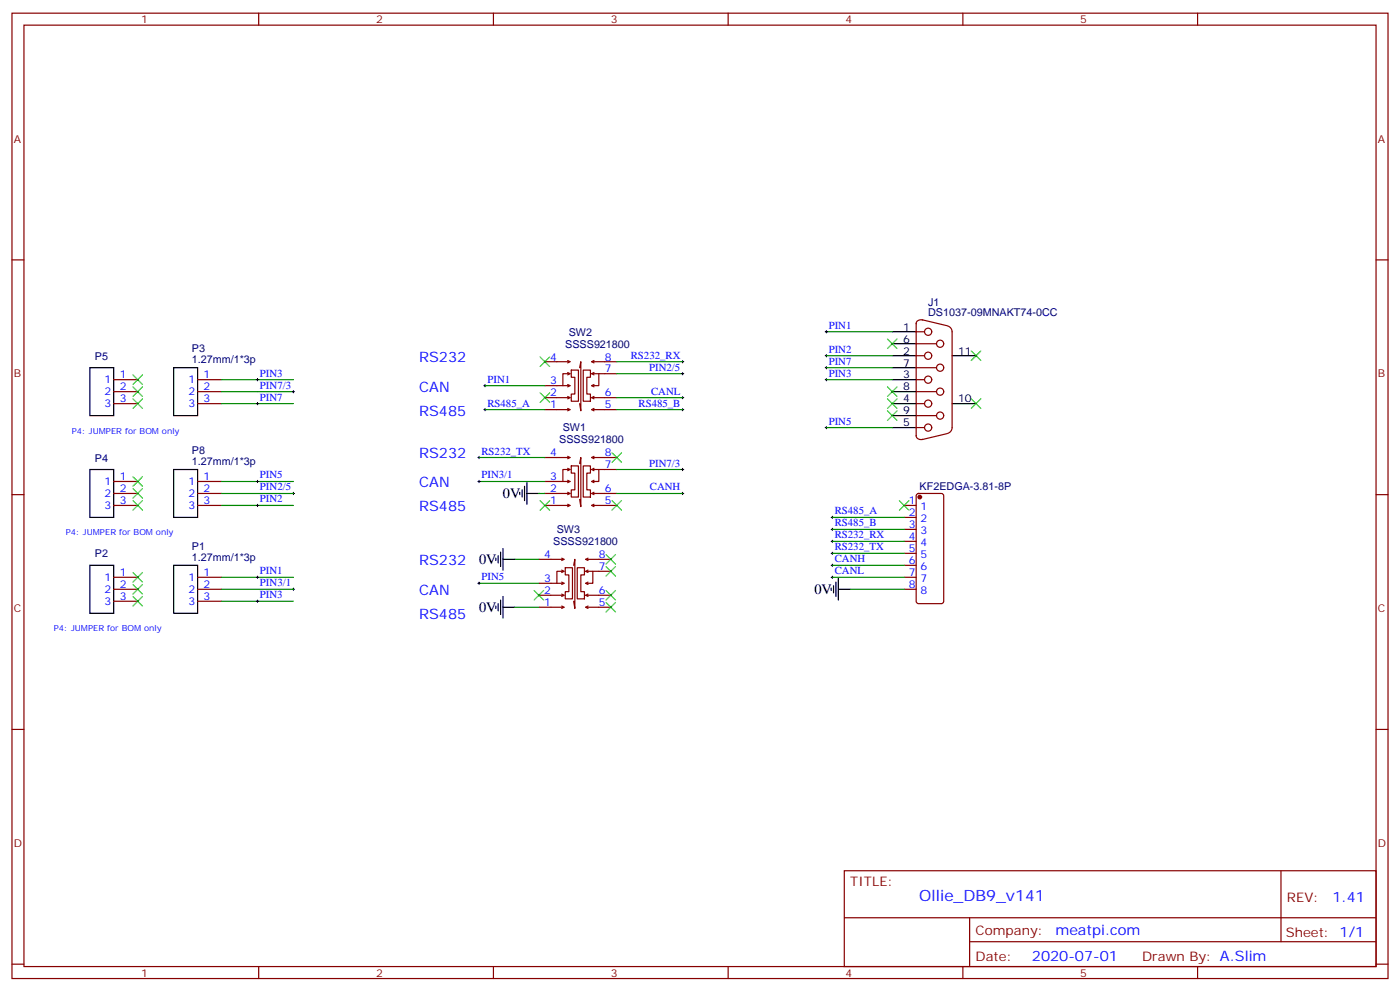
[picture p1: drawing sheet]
<svg xmlns="http://www.w3.org/2000/svg" width="412mm" height="292mm" viewBox="0 0 412 292" stroke-linecap="round" stroke-linejoin="round" font-family="sans-serif">
<g fill="none" stroke="#870000" stroke-width=".35">
<path d="M3.5 3.9h405.4v284.3h-405.4zM7.1 7.4h398.2v277.3h-398.2zM76.2 3.9v3.5M145.3 3.9v3.5M214.5 3.9v3.5M283.6 3.9v3.5M352.8 3.9v3.5M3.5 76.6h3.6M405.3 76.6h3.6M269.9 97.7h2.4M269.9 95.3v33.1M271.6 94.2l7.4 1.8"/>
<path d="M271.8 94.3a1.31 1.31 0 0 0-1.9 1.1M279.2 96a1.77 1.77 0 0 1 1.3 1.7v28.2a1.77 1.77 0 0 1-1.3 1.7M33.5 111.8h7.1M33.5 118.9h7.1M33.5 115.4h7.1M58.2 111.8h7.1M58.2 118.9h7.1M58.2 115.4h7.1M160.5 106.5h7.1M160.5 113.6h7.1M160.5 117.1h7.1M167.2 113.2l.7 .4-.7 .3"/>
<path d="M167.2 109.7l.7 .4-.7 .3M167.2 116.8l.7 .3-.7 .4M167.2 106.2l.7 .3-.7 .4M167.6 110.1h-1.8v3.5M168.3 109h2.1v9.2h-2.1v-2.1h1v-5h-1zM170.7 108.3l.4-1.8v14.5l-.4-2.1M171.8 109h2.1v2.1h-1v5h1v2.1h-2.1zM174.6 106.5h7.1M174.6 117.1h7.1M174.6 110.1h7.1M175 109.7l-.7 .4 .7 .3M175 113.2l-.7 .4 .7 .3"/>
<path d="M175 106.2l-.7 .3 .7 .4M175 116.8l-.7 .3 .7 .4M176.4 110.1v3.5h-1.8M269.9 104.8h2.4M269.9 111.8h2.4M269.9 101.2h6M269.9 118.9h2.4M269.9 108.3h6M269.9 115.4h6M160.5 134.8h7.1M160.5 120.7h7.1M167.2 137.9l.7 .4-.7 .3"/>
<path d="M167.2 134.4l.7 .4-.7 .3M167.2 120.3l.7 .4-.7 .3M167.6 138.3h-1.8v3.5M168.3 137.2h2.1v9.2h-2.1v-2.1h1v-5h-1zM170.7 136.5l.4-1.7v14.4l-.4-2.1M171.8 137.2h2.1v2.1h-1v5h1v2.1h-2.1zM174.6 134.8h7.1M174.6 138.3h7.1M174.6 120.7h7.1M175 137.9l-.7 .4 .7 .3M175 134.4l-.7 .4 .7 .3M175 120.3l-.7 .4 .7 .3"/>
<path d="M176.4 138.3v3.5h-1.8M269.9 125.9h2.4M269.9 122.4h6M269.9 128.3a1.41 1.41 0 0 0 1.9 1.1M279 127.7l-7.4 1.8M3.5 145.7h3.6M33.5 148.9h7.1M33.5 141.8h7.1M33.5 145.3h7.1M58.2 148.9h7.1M58.2 141.8h7.1M58.2 145.3h7.1"/>
<path d="M160.5 148.9h7.1M160.5 141.8h7.1M160.5 145.3h7.1M167.2 141.5l.7 .3-.7 .4M167.2 145l.7 .3-.7 .4M167.2 148.5l.7 .4-.7 .3M174.6 148.9h7.1M174.6 145.3h7.1M175 141.5l-.7 .3 .7 .4M175 148.5l-.7 .4 .7 .3M175 145l-.7 .3 .7 .4M266.3 148.9h3.6"/>
<path d="M266.3 152.4h3.6M266.3 155.9h3.6M266.3 159.5h3.6M270.1 145.6l.5-.3h6.7l.6 .5 .1 31.3-.2 .5-.5 .2h-6.7l-.5-.2-.2-.5v-31zM405.3 145.7h3.6M33.5 170h7.1M33.5 173.6h7.1M33.5 177.1h7.1M58.2 170h7.1M58.2 173.6h7.1M58.2 177.1h7.1M158.7 164.7h7.1"/>
<path d="M158.7 171.8h7.1M158.7 175.3h7.1M158.7 178.9h7.1M165.5 171.5l.7 .3-.7 .4M165.5 167.9l.7 .4-.7 .3M165.5 175l.7 .3-.7 .4M165.5 164.4l.7 .3-.7 .4M165.5 178.5l.7 .4-.7 .3M165.8 168.3h-1.8v3.5M166.5 167.2h2.1v9.2h-2.1v-2.1h1.1v-5h-1.1zM169 166.5l.3-1.8v14.5l-.3-2.1M170 167.2h2.2v2.1h-1.1v5h1.1v2.1h-2.2z"/>
<path d="M172.9 164.7h7M172.9 175.3h7M172.9 178.9h7M172.9 168.3h7M173.2 167.9l-.7 .4 .7 .3M173.2 171.5l-.7 .3 .7 .4M173.2 164.4l-.7 .3 .7 .4M173.2 178.5l-.7 .4 .7 .3M173.2 175l-.7 .3 .7 .4M174.6 168.3v3.5h-1.7M266.3 163h3.6M266.3 166.5h3.6"/>
<path d="M266.3 170h3.6M266.3 173.6h3.6M3.5 214.8h3.6M405.3 214.8h3.6M248.7 256.5h156.6v28.2h-156.6zM377.3 256.5v20.9M248.7 270.3h156.5M285.6 277.4h119.6M285.6 270.3v14.1M3.5 284h3.6M76.2 284.7v3.5M145.3 284.7v3.5"/>
<path d="M214.5 284.7v3.5M283.6 284.7v3.5M352.8 284.7v3.5M405.3 284h3.6"/>
<circle cx="273.4" cy="97.7" r="1.06"/>
<circle cx="273.4" cy="111.8" r="1.06"/>
<circle cx="273.4" cy="104.8" r="1.06"/>
<circle cx="273.4" cy="118.9" r="1.06"/>
<circle cx="276.9" cy="101.2" r="1.06"/>
<circle cx="276.9" cy="108.3" r="1.06"/>
<circle cx="276.9" cy="115.4" r="1.06"/>
<circle cx="273.4" cy="125.9" r="1.06"/>
<circle cx="276.9" cy="122.4" r="1.06"/>
</g>
<circle cx="270.9" cy="146.4" r=".53" fill="#870000" stroke="#870000" stroke-width=".35"/>
<g fill="none" stroke="#000" stroke-width=".35">
<path d="M262.8 97.7h7.1M26.5 108.3h7v14.1h-7zM51.2 108.3h7v14.1h-7zM262.8 104.8h7.1M262.8 111.8h7.1M262.8 118.9h7.1M262.8 101.2h7.1M262.8 108.3h7.1M262.8 115.4h7.1M280.5 104.8h7M280.5 118.9h7M26.5 138.3h7v14.1h-7z"/>
<path d="M51.2 138.3h7v14.1h-7zM262.8 125.9h7.1M262.8 122.4h7.1M153.1 145v.7M153.8 144.3v2.1M154.5 143.2v4.3M155.2 145.3h3.5M155.2 142.2v6.3M26.5 166.5h7v14.1h-7zM51.2 166.5h7v14.1h-7zM146 164.4v.7M146 178.5v.7"/>
<path d="M146.8 163.7v2.1M146.8 177.8v2.1M147.5 162.6v4.3M147.5 176.7v4.3M148.2 164.7h3.5M148.2 161.6v6.3M148.2 175.7v6.3M148.2 178.9h3.5M244.8 173.2v.7M245.5 172.5v2.1M246.2 171.5v4.2M246.9 173.6h3.6"/>
<path d="M246.9 170.4v6.3"/>
</g>
<g fill="none" stroke="#008700" stroke-width=".35">
<path d="M243.4 97.7h19.4M65.3 111.8h21.1M65.3 115.4h21.1M65.3 118.9h21.1M142.9 113.6h17.6M181.7 106.5h19.4M181.7 110.1h19.4M181.7 117.1h19.4M243.4 104.8h19.4M243.4 111.8h19.4M243.4 108.3h19.4M141.1 134.8h19.4"/>
<path d="M142.9 120.7h17.6M181.7 138.3h19.4M181.7 120.7h19.4M243.4 125.9h19.4M65.3 141.8h21.1M65.3 145.3h21.1M65.3 148.9h21.1M141.1 141.8h19.4M158.7 145.3h1.8M181.7 145.3h19.4M245.2 152.4h21.1M245.2 155.9h21.1"/>
<path d="M245.2 159.5h21.1M65.3 173.6h21.1M65.3 177.1h21.1M65.3 170h21.1M141.1 171.8h17.6M151.7 164.7h7M151.7 178.9h7M245.2 163h21.1M245.2 170h21.1M245.2 166.5h21.1M250.5 173.6h15.8"/>
</g>
<g fill="none" stroke="#000" stroke-width=".29">
<path d="M243.1 97.7h.7M243.4 97.4v.7M75.5 111.8h.7M75.5 118.9h.7M75.8 111.5v.7M75.8 118.5v.7M86.1 115.4h.7M86.4 115v.7M142.5 113.6h.7M142.9 113.2v.7M200.7 110.1h.7M200.7 106.5h.7"/>
<path d="M200.7 117.1h.7M201.1 106.2v.7M201.1 109.7v.7M201.1 116.8v.7M243.1 104.8h.7M243.1 111.8h.7M243.1 108.3h.7M243.4 104.4v.7M243.4 108v.7M243.4 111.5v.7M140.8 134.8h.7M141.1 134.4v.7"/>
<path d="M142.5 120.7h.7M142.9 120.3v.7M200.7 138.3h.7M200.7 120.7h.7M201.1 120.3v.7M201.1 137.9v.7M243.1 125.9h.7M243.4 125.6v.7M75.5 141.8h.7M75.5 148.9h.7M75.8 141.5v.7M75.8 148.5v.7"/>
<path d="M86.1 145.3h.7M86.4 145v.7M140.8 141.8h.7M141.1 141.5v.7M200.7 145.3h.7M201.1 145v.7M244.8 159.5h.7M244.8 155.9h.7M244.8 152.4h.7M245.2 152v.8M245.2 155.6v.7M245.2 159.1v.7"/>
<path d="M75.5 170h.7M75.5 177.1h.7M75.8 169.7v.7M75.8 176.7v.7M86.1 173.6h.7M86.4 173.2v.7M140.8 171.8h.7M141.1 171.5v.7M244.8 170h.7M244.8 166.5h.7M244.8 163h.7M245.2 162.6v.7"/>
<path d="M245.2 166.2v.7M245.2 169.7v.7"/>
</g>
<g fill="none" stroke="#3c3" stroke-width=".35">
<path d="M261.4 99.8l2.8 2.9M264.2 99.8l-2.8 2.9M39.2 110.4l2.8 2.8M39.2 113.9l2.8 2.9M39.2 117.5l2.8 2.8M42 110.4l-2.8 2.8M42 113.9l-2.8 2.9M42 117.5l-2.8 2.8M159.1 105.1l2.8 2.9M159.1 115.7l2.8 2.8M161.9 105.1l-2.8 2.9M161.9 115.7l-2.8 2.8"/>
<path d="M261.4 117.5l2.8 2.8M261.4 113.9l2.8 2.9M264.2 117.5l-2.8 2.8M264.2 113.9l-2.8 2.9M286.1 103.4l2.8 2.8M286.1 117.5l2.8 2.8M288.9 103.4l-2.8 2.8M288.9 117.5l-2.8 2.8M180.3 133.4l2.8 2.8M183.1 133.4l-2.8 2.8M261.4 121l2.8 2.8M264.2 121l-2.8 2.8"/>
<path d="M39.2 140.4l2.8 2.8M39.2 143.9l2.8 2.9M39.2 147.5l2.8 2.8M42 140.4l-2.8 2.8M42 143.9l-2.8 2.9M42 147.5l-2.8 2.8M159.1 147.5l2.8 2.8M161.9 147.5l-2.8 2.8M180.3 147.5l2.8 2.8M183.1 147.5l-2.8 2.8M264.9 147.5l2.9 2.8M267.8 147.5l-2.9 2.8"/>
<path d="M39.2 168.6l2.8 2.9M39.2 172.2l2.8 2.8M39.2 175.7l2.8 2.8M42 168.6l-2.8 2.9M42 172.2l-2.8 2.8M42 175.7l-2.8 2.8M157.3 173.9l2.9 2.8M160.2 173.9l-2.9 2.8M178.5 163.3l2.8 2.9M178.5 166.9l2.8 2.8M178.5 173.9l2.8 2.8M178.5 177.4l2.8 2.9"/>
<path d="M181.3 163.3l-2.8 2.9M181.3 166.9l-2.8 2.8M181.3 173.9l-2.8 2.8M181.3 177.4l-2.8 2.9"/>
</g>
<text font-size="4.6" fill="#00f" x="270.8" y="265.5">Ollie_DB9_v141</text>
<g font-size="4.2" fill="#00f">
<text x="123.5" y="106.5">RS232</text>
<text x="123.5" y="115.4">CAN</text>
<text x="123.5" y="122.4">RS485</text>
<text x="123.5" y="134.8">RS232</text>
<text x="123.5" y="143.6">CAN</text>
<text x="123.5" y="150.6">RS485</text>
<text x="123.5" y="166.5">RS232</text>
<text x="123.5" y="175.3">CAN</text>
<text x="123.5" y="182.4">RS485</text>
<text x="392.5" y="265.7">1.41</text>
<text x="310.9" y="275.3">meatpi.com</text>
<text x="304" y="283.1">2020-07-01</text>
</g>
<g font-size="4.2">
<text x="148.2" y="146.8">0V</text>
<text x="141.1" y="166.2">0V</text>
<text x="239.9" y="175">0V</text>
<text x="141.1" y="180.3">0V</text>
</g>
<g font-size="3.9" fill="#800">
<text x="250.5" y="261.1">TITLE:</text>
<text x="379.1" y="265.7">REV:</text>
<text x="287.4" y="275.3">Company:</text>
<text x="378.7" y="275.9">Sheet: 1/1</text>
<text x="287.4" y="282.9">Date:</text>
<text x="336.4" y="283">Draw</text>
<text x="346.6" y="283">n By: A.Slim</text>
</g>
<g font-size="3.2" fill="#800">
<text x="41.6" y="6.9">1</text>
<text x="110.8" y="6.9">2</text>
<text x="179.9" y="6.9">3</text>
<text x="249.1" y="6.9">4</text>
<text x="318.2" y="6.9">5</text>
<text x="4.1" y="42">A</text>
<text x="405.9" y="42">A</text>
<text x="4.1" y="111.1">B</text>
<text x="405.9" y="111.1">B</text>
<text x="4.1" y="180.3">C</text>
<text x="405.9" y="180.3">C</text>
<text x="4.1" y="249.4">D</text>
<text x="405.9" y="249.4">D</text>
<text x="41.6" y="287.7">1</text>
<text x="110.8" y="287.7">2</text>
<text x="179.9" y="287.7">3</text>
<text x="249.1" y="287.7">4</text>
<text x="318.2" y="287.7">5</text>
</g>
<g font-size="3.2" fill="#000080">
<text x="273.4" y="93.1">DS1037-09MNAKT74-0CC</text>
<text x="273.4" y="90">J1</text>
<text x="167.5" y="98.8">SW2</text>
<text x="28" y="106">P5</text>
<text x="56.5" y="107">1.27mm/1*3p</text>
<text x="56.5" y="103.8">P3</text>
<text x="166.5" y="102.4">SSSS921800</text>
<text x="164.7" y="130.6">SSSS921800</text>
<text x="165.8" y="127.1">SW1</text>
<text x="28" y="135.9">P4</text>
<text x="56.5" y="137">1.27mm/1*3p</text>
<text x="56.5" y="133.8">P8</text>
<text x="270.9" y="144.2">KF2EDGA-3.81-8P</text>
<text x="163" y="160.6">SSSS921800</text>
<text x="164" y="157">SW3</text>
<text x="28" y="164.2">P2</text>
<text x="56.5" y="165.2">1.27mm/1*3p</text>
<text x="56.5" y="162">P1</text>
</g>
<g font-size="3.2" fill="#00f">
<text x="244.1" y="96.8">PIN1</text>
<text x="162" y="106.2">4</text>
<text x="178.2" y="106.2">8</text>
<text x="185.8" y="105.7">RS232_RX</text>
<text x="244.1" y="103.9">PIN2</text>
<text x="244.1" y="107.4">PIN7</text>
<text x="30.8" y="112.9">1</text>
<text x="35.3" y="111.5">1</text>
<text x="55.5" y="112.9">1</text>
<text x="60" y="111.5">1</text>
<text x="76.6" y="110.9">PIN3</text>
<text x="143.6" y="112.7">PIN1</text>
<text x="162" y="113.2">3</text>
<text x="178.2" y="109.7">7</text>
<text x="191.2" y="109.2">PIN2/5</text>
<text x="244.1" y="110.9">PIN3</text>
<text x="30.8" y="116.4">2</text>
<text x="30.8" y="119.9">3</text>
<text x="35.3" y="115">2</text>
<text x="35.3" y="118.5">3</text>
<text x="55.5" y="116.4">2</text>
<text x="55.5" y="119.9">3</text>
<text x="60" y="115">2</text>
<text x="60" y="118.5">3</text>
<text x="76.6" y="118">PIN7</text>
<text x="76.6" y="114.5">PIN7/3</text>
<text x="143.6" y="119.8">RS485_A</text>
<text x="162" y="116.8">2</text>
<text x="178.2" y="116.8">6</text>
<text x="188.1" y="119.8">RS485_B</text>
<text x="191.8" y="116.2">CANL</text>
<text x="162" y="120.3">1</text>
<text x="178.2" y="120.3">5</text>
<text x="244.1" y="125.1">PIN5</text>
<text x="141.8" y="133.9">RS232_TX</text>
<text x="162" y="134.4">4</text>
<text x="178.2" y="137.9">7</text>
<text x="178.2" y="134.4">8</text>
<text x="191.2" y="137.4">PIN7/3</text>
<text x="30.8" y="142.9">1</text>
<text x="35.3" y="141.5">1</text>
<text x="55.5" y="142.9">1</text>
<text x="60" y="141.5">1</text>
<text x="76.6" y="140.9">PIN5</text>
<text x="141.8" y="140.9">PIN3/1</text>
<text x="162" y="141.5">3</text>
<text x="30.8" y="146.4">2</text>
<text x="30.8" y="149.9">3</text>
<text x="35.3" y="145">2</text>
<text x="35.3" y="148.5">3</text>
<text x="55.5" y="146.4">2</text>
<text x="55.5" y="149.9">3</text>
<text x="60" y="145">2</text>
<text x="60" y="148.5">3</text>
<text x="76.6" y="148">PIN2</text>
<text x="76.6" y="144.5">PIN2/5</text>
<text x="162" y="145">2</text>
<text x="162" y="148.5">1</text>
<text x="178.2" y="148.5">5</text>
<text x="178.2" y="145">6</text>
<text x="191.4" y="144.5">CANH</text>
<text x="267.7" y="148.5">1</text>
<text x="245.9" y="155">RS485_B</text>
<text x="245.9" y="151.5">RS485_A</text>
<text x="267.7" y="152">2</text>
<text x="267.7" y="155.6">3</text>
<text x="271.2" y="150.3">1</text>
<text x="271.2" y="153.8">2</text>
<text x="245.9" y="158.6">RS232_RX</text>
<text x="267.7" y="159.1">4</text>
<text x="271.2" y="157.3">3</text>
<text x="271.2" y="160.9">4</text>
<text x="160.3" y="164.4">4</text>
<text x="176.4" y="167.9">7</text>
<text x="176.4" y="164.4">8</text>
<text x="245.9" y="165.6">CANH</text>
<text x="245.9" y="162.1">RS232_TX</text>
<text x="267.7" y="162.6">5</text>
<text x="267.7" y="166.2">6</text>
<text x="271.2" y="164.4">5</text>
<text x="271.2" y="167.9">6</text>
<text x="30.8" y="171.1">1</text>
<text x="35.3" y="169.7">1</text>
<text x="35.3" y="173.2">2</text>
<text x="55.5" y="171.1">1</text>
<text x="60" y="169.7">1</text>
<text x="60" y="173.2">2</text>
<text x="76.6" y="169.2">PIN1</text>
<text x="76.6" y="172.7">PIN3/1</text>
<text x="141.8" y="170.9">PIN5</text>
<text x="160.3" y="171.5">3</text>
<text x="245.9" y="169.2">CANL</text>
<text x="267.7" y="169.7">7</text>
<text x="267.7" y="173.2">8</text>
<text x="271.2" y="171.5">7</text>
<text x="30.8" y="174.6">2</text>
<text x="30.8" y="178.2">3</text>
<text x="35.3" y="176.7">3</text>
<text x="55.5" y="174.6">2</text>
<text x="55.5" y="178.2">3</text>
<text x="60" y="176.7">3</text>
<text x="76.6" y="176.2">PIN3</text>
<text x="160.3" y="175">2</text>
<text x="160.3" y="178.5">1</text>
<text x="176.4" y="178.5">5</text>
<text x="176.4" y="175">6</text>
<text x="271.2" y="175">8</text>
</g>
<g font-size="3.2">
<text x="266.1" y="97.4">1</text>
<text x="266.1" y="100.9">6</text>
<text x="266.1" y="104.4">2</text>
<text x="266.1" y="108">7</text>
<text x="282.2" y="104.4">11</text>
<text x="266.1" y="111.5">3</text>
<text x="266.1" y="118.5">4</text>
<text x="266.1" y="115">8</text>
<text x="282.2" y="118.5">10</text>
<text x="266.1" y="125.6">5</text>
<text x="266.1" y="122.1">9</text>
</g>
<g font-size="2.5" fill="#00f">
<text x="21.2" y="127.7">P4: JUMPER for BOM only</text>
<text x="19.4" y="157.7">P4: JUMPER for BOM only</text>
<text x="15.9" y="185.9">P4: JUMPER for BOM only</text>
</g>
</svg>
